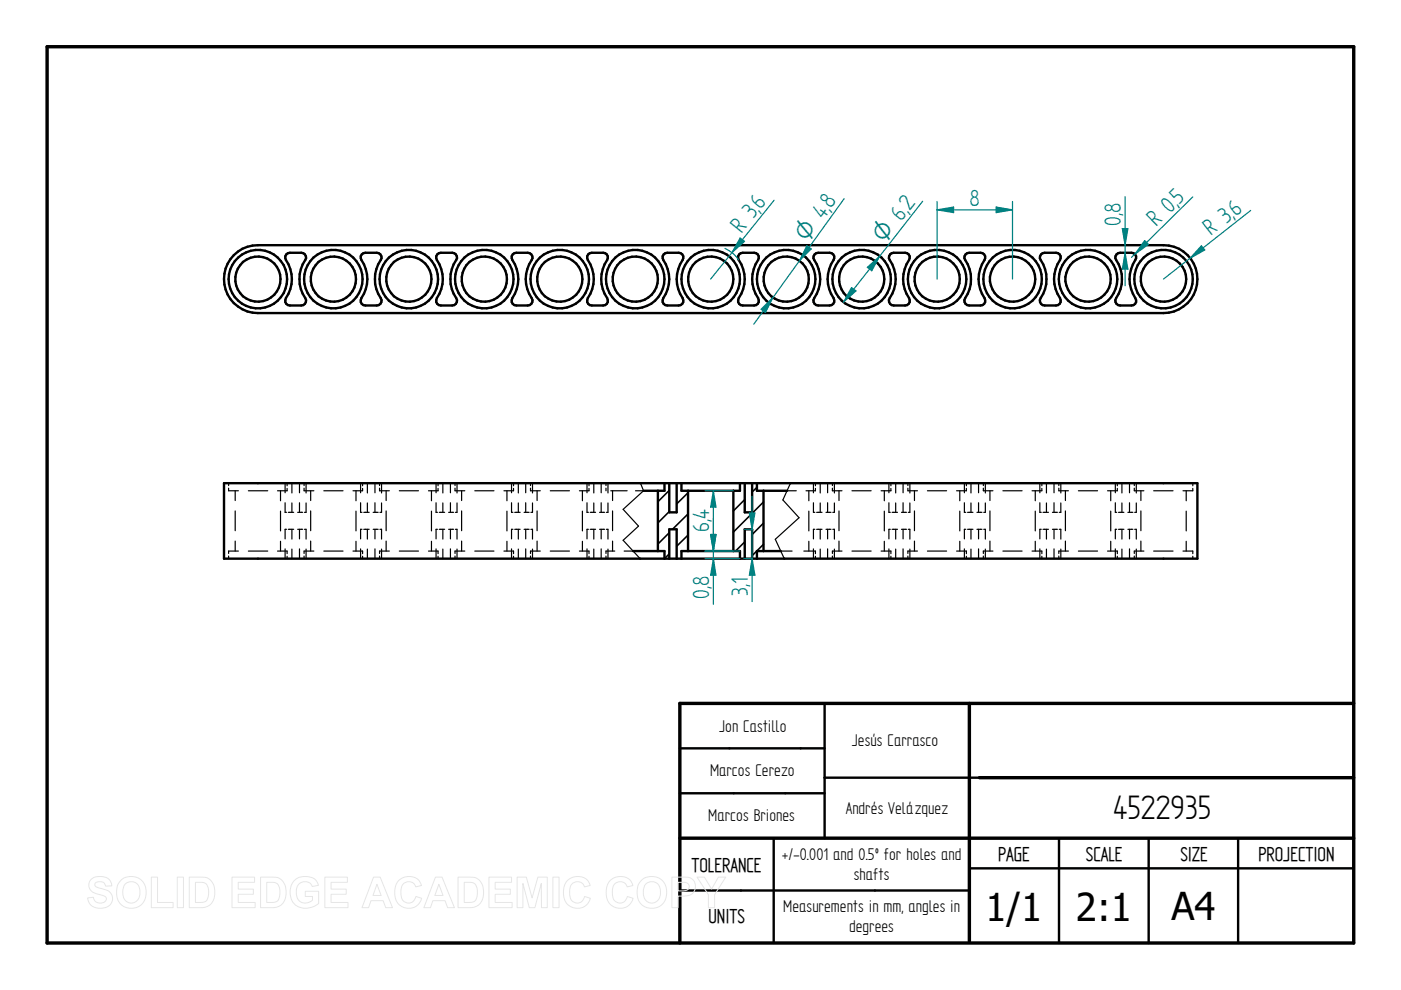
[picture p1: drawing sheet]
<svg xmlns="http://www.w3.org/2000/svg" width="297mm" height="210mm" viewBox="0 0 297 210" stroke-linecap="round" stroke-linejoin="round" font-family="sans-serif">
<path d="M10 9.9h277v190h-277zM205.5 149.1v50.5M287 149.1h-142.9v50.8M144.1 177.7h142.9M207.6 164.9h79.4" fill="none" stroke="#000" stroke-width=".72"/>
<g fill="none" stroke="#000" stroke-width=".51">
<path d="M49.6 54.1a6.9 6.9 0 0 1 5.1-2.1h192a7.2 7.2 0 0 1 7.2 7.2 7.2 7.2 0 0 1-7.2 7.2h-192a7.2 7.2 0 0 1-6.7-4.4 7.2 7.2 0 0 1 1.6-7.9zM60.7 53.9l.8-.3h2.4a.99 .99 0 0 1 .8 1.5 7.6 7.6 0 0 0 .2 8.5 1.02 1.02 0 0 1-1 1.2h-2.4a1.01 1.01 0 0 1-.9-1.6 7.1 7.1 0 0 0 0-8.1l-.1-.8zM76.7 53.9l.8-.3h2.4a.99 .99 0 0 1 .8 1.5 7.6 7.6 0 0 0 .2 8.5 1.02 1.02 0 0 1-1 1.2h-2.4a1.01 1.01 0 0 1-.9-1.6 7.1 7.1 0 0 0 0-8.1l-.1-.8zM92.7 53.9l.8-.3h2.4a.99 .99 0 0 1 .8 1.5 7.6 7.6 0 0 0 .2 8.5 1.02 1.02 0 0 1-1 1.2h-2.4a1.01 1.01 0 0 1-.9-1.6 7.1 7.1 0 0 0 0-8.1l-.1-.8zM108.7 53.9l.8-.3h2.4a.99 .99 0 0 1 .8 1.5 7.4 7.4 0 0 0 .2 8.5 1.02 1.02 0 0 1-1 1.2h-2.4a1.01 1.01 0 0 1-.9-1.6 7.1 7.1 0 0 0 0-8.1l-.1-.8zM124.7 53.9l.8-.3h2.4a.99 .99 0 0 1 .8 1.5 7.1 7.1 0 0 0 0 8.1 1.01 1.01 0 0 1-.8 1.6h-2.4a1.01 1.01 0 0 1-.9-1.6 7.1 7.1 0 0 0 0-8.1l-.1-.8zM140.7 53.9l.8-.3h2.4a.99 .99 0 0 1 .8 1.5 7.1 7.1 0 0 0 0 8.1 1.01 1.01 0 0 1-.8 1.6h-2.4a1.01 1.01 0 0 1-.9-1.6 7.1 7.1 0 0 0 0-8.1l-.1-.8zM156.7 53.9l.8-.3h2.4a.99 .99 0 0 1 .8 1.5 7.1 7.1 0 0 0 0 8.1 1.01 1.01 0 0 1-.8 1.6h-2.4a1.01 1.01 0 0 1-.9-1.6 7.1 7.1 0 0 0 0-8.1l-.1-.8zM172.7 53.9l.8-.3h2.4a.99 .99 0 0 1 .8 1.5 7.1 7.1 0 0 0 0 8.1 1.01 1.01 0 0 1-.8 1.6h-2.4a1.01 1.01 0 0 1-.9-1.6 7.3 7.3 0 0 0-.1-8.5zM188.7 53.9l.8-.3h2.4a.99 .99 0 0 1 .8 1.5 7.1 7.1 0 0 0 0 8.1 1.01 1.01 0 0 1-.8 1.6h-2.4a1.01 1.01 0 0 1-.9-1.6 7.3 7.3 0 0 0-.1-8.5zM204.7 53.9l.8-.3h2.4a.99 .99 0 0 1 .8 1.5 7.1 7.1 0 0 0 0 8.1 1.01 1.01 0 0 1-.8 1.6h-2.4a1.01 1.01 0 0 1-.9-1.6 7.5 7.5 0 0 0-.1-8.5zM220.7 53.9l.8-.3h2.4a.99 .99 0 0 1 .8 1.5 7.1 7.1 0 0 0 0 8.1 1.01 1.01 0 0 1-.8 1.6h-2.4a1.01 1.01 0 0 1-.9-1.6 7.5 7.5 0 0 0-.1-8.5z"/>
<path d="M236.7 53.9l.8-.3h2.4a.96 .96 0 0 1 .9 .5 .96 .96 0 0 1-.1 1 7.6 7.6 0 0 0 .2 8.5 .96 .96 0 0 1-1 1.2h-2.4a1.01 1.01 0 0 1-.9-1.6 7.5 7.5 0 0 0-.1-8.5zM47.5 102.4h206.4v16h-206.4zM134.2 116.8h6.7v1.6M139.5 104.1v12.7M140.9 102.4v1.7h-4.5M141.9 102.4v6.2h1.6v-6.2M141.9 118.4v-6.2h1.6v6.2M145.9 104.1v12.7M155.5 104.1v12.7M156.9 118.4v-1.6h-12.4v1.6M156.9 102.4v1.7h-12.4v-1.7M157.9 102.4v6.2h1.6v-6.2"/>
<path d="M159.5 118.4v-6.2h-1.6v6.2M160.5 102.4v1.7h6.4M161.9 104.1v12.7M165.5 116.8h-5v1.6M144.1 158.7h30.7M174.8 149.1v28.6M144.1 168.2h30.7M164 177.7v22.2M207.6 164.9h-32.8M224.5 177.7v22.2M243.5 177.7v22.2M262.5 177.7v22.2"/>
<path d="M144.1 188.8h61.4M205.5 184.1h81.5"/>
<circle cx="54.7" cy="59.2" r="6.2"/>
<circle cx="54.7" cy="59.2" r="4.8"/>
<circle cx="70.7" cy="59.2" r="6.2"/>
<circle cx="70.7" cy="59.2" r="4.8"/>
<circle cx="86.7" cy="59.2" r="6.2"/>
<circle cx="86.7" cy="59.2" r="4.8"/>
<circle cx="102.7" cy="59.2" r="6.2"/>
<circle cx="102.7" cy="59.2" r="4.8"/>
<circle cx="118.7" cy="59.2" r="6.2"/>
<circle cx="118.7" cy="59.2" r="4.8"/>
<circle cx="134.7" cy="59.2" r="6.2"/>
<circle cx="134.7" cy="59.2" r="4.8"/>
<circle cx="150.7" cy="59.2" r="6.2"/>
<circle cx="150.7" cy="59.2" r="4.8"/>
<circle cx="166.7" cy="59.2" r="6.2"/>
<circle cx="166.7" cy="59.2" r="4.8"/>
<circle cx="182.7" cy="59.2" r="6.2"/>
<circle cx="182.7" cy="59.2" r="4.8"/>
<circle cx="198.7" cy="59.2" r="6.2"/>
<circle cx="198.7" cy="59.2" r="4.8"/>
<circle cx="214.7" cy="59.2" r="6.2"/>
<circle cx="214.7" cy="59.2" r="4.8"/>
<circle cx="230.7" cy="59.2" r="6.2"/>
<circle cx="230.7" cy="59.2" r="4.8"/>
<circle cx="246.7" cy="59.2" r="6.2"/>
<circle cx="246.7" cy="59.2" r="4.8"/>
</g>
<g fill="none" stroke="#000" stroke-width=".34">
<path d="M141.9 104l-2.4 2.4M141.9 108.5l-2.4 2.4M141.9 112.9l-2.4 2.5M141.9 117.4l-1 1M145.9 104.5l-2.4 2.3M145.9 109l-3.3 3.2M145.9 113.5l-2.4 2.3M157.9 105.9l-2.4 2.4M157.9 114.9l-1.9 1.9M160.5 103.3l-1 1M161.9 110.9l-2.4 2.4M161.9 115.4l-2.4 2.4"/>
<path d="M161.9 106.4l-6.4 6.4"/>
</g>
<g fill="none" stroke="#000" stroke-width=".25">
<path d="M48.5 103.5v.6h2M48.5 102.4v.6M48.5 117.9v.5M49.9 104.1v2M49.9 108.3v4.2M49.9 114.7v2.1M50.5 116.8h-2v.5M52.7 116.8h4.1M52.7 104.1h4.1M58.8 116.8h2.1v.6M59.5 104.1v2.1M59.5 108.4v4.2"/>
<path d="M59.5 114.8v2M60.4 106.6v2h.3M60.4 102.4v2.1M60.4 116.4v2M60.7 112.2h-.3v2.1M60.9 103.5v.6h-2.1M60.9 102.4v.6M60.9 117.9v.5M61.1 112.2h1.2M61.1 108.6h1.2M61.9 102.4v2.1M61.9 106.6v2"/>
<path d="M61.9 112.2v2.1M61.9 116.4v2M63.1 112.2h1.1M63.1 108.6h1.1M63.5 102.4v2.1M63.5 106.6v2M63.5 112.2v2.1M63.5 116.4v2M64.5 117.9v.5M64.5 103.5v.6h2M64.5 102.4v.6M64.6 112.2h.3v2.1"/>
<path d="M64.9 106.6v2h-.3M64.9 102.4v2.1M64.9 116.4v2M65.9 104.1v2M65.9 108.3v4.2M65.9 114.7v2.1M66.5 116.8h-2v.5M68.7 116.8h4M68.7 104.1h4M74.8 116.8h2.1v.6M75.5 104.1v2.1M75.5 108.4v4.2"/>
<path d="M75.5 114.8v2M76.5 106.6v2h.2M76.5 102.4v2.1M76.5 116.4v2M76.7 112.2h-.2v2.1M76.9 103.5v.6h-2.1M76.9 117.9v.5M76.9 102.4v.6M77.1 112.2h1.2M77.1 108.6h1.2M77.9 102.4v2.1M77.9 106.6v2"/>
<path d="M77.9 112.2v2.1M77.9 116.4v2M79.1 112.2h1.1M79.1 108.6h1.1M79.5 102.4v2.1M79.5 106.6v2M79.5 112.2v2.1M79.5 116.4v2M80.5 103.5v.6h2M80.5 102.4v.6M80.5 117.9v.5M80.6 112.2h.3v2.1"/>
<path d="M80.9 106.6v2h-.3M80.9 102.4v2.1M80.9 116.4v2M81.9 104.1v2M81.9 108.3v4.2M81.9 114.7v2.1M82.5 116.8h-2v.5M84.7 116.8h4M84.7 104.1h4M90.8 116.8h2.1v.6M91.5 104.1v2.1M91.5 108.4v4.2"/>
<path d="M91.5 114.8v2M92.5 106.6v2h.2M92.5 102.4v2.1M92.5 116.4v2M92.7 112.2h-.2v2.1M92.9 103.5v.6h-2.1M92.9 102.4v.6M92.9 117.9v.5M93.1 112.2h1.2M93.1 108.6h1.2M93.9 102.4v2.1M93.9 106.6v2"/>
<path d="M93.9 112.2v2.1M93.9 116.4v2M95.1 112.2h1.1M95.1 108.6h1.1M95.5 102.4v2.1M95.5 106.6v2M95.5 112.2v2.1M95.5 116.4v2M96.5 117.9v.5M96.5 103.5v.6h2M96.5 102.4v.6M96.6 112.2h.3v2.1"/>
<path d="M96.9 106.6v2h-.3M96.9 102.4v2.1M96.9 116.4v2M97.9 104.1v2M97.9 108.3v4.2M97.9 114.7v2.1M98.5 116.8h-2v.5M100.7 116.8h4M100.7 104.1h4M106.8 116.8h2.1v.6M107.5 104.1v2.1M107.5 108.4v4.2"/>
<path d="M107.5 114.8v2M108.5 106.6v2h.3M108.5 102.4v2.1M108.5 116.4v2M108.8 112.2h-.3v2.1M108.9 117.9v.5M108.9 103.5v.6h-2.1M108.9 102.4v.6M109.1 112.2h1.2M109.1 108.6h1.2M109.9 102.4v2.1M109.9 106.6v2"/>
<path d="M109.9 112.2v2.1M109.9 116.4v2M111.1 112.2h1.1M111.1 108.6h1.1M111.5 102.4v2.1M111.5 106.6v2M111.5 112.2v2.1M111.5 116.4v2M112.5 117.9v.5M112.5 103.5v.6h2.1M112.5 102.4v.6M112.6 112.2h.3v2.1"/>
<path d="M112.9 106.6v2h-.3M112.9 102.4v2.1M112.9 116.4v2M113.9 104.1v2M113.9 108.3v4.2M113.9 114.7v2.1M114.6 116.8h-2.1v.5M116.7 116.8h4M116.7 104.1h4M122.8 116.8h2.1v.6M123.5 104.1v2.1M123.5 108.4v4.2"/>
<path d="M123.5 114.8v2M124.5 106.6v2h.3M124.5 102.4v2.1M124.5 116.4v2M124.8 112.2h-.3v2.1M124.9 117.9v.5M124.9 103.5v.6h-2.1M124.9 102.4v.6M125.1 112.2h1.2M125.1 108.6h1.2M125.9 102.4v2.1M125.9 106.6v2"/>
<path d="M125.9 112.2v2.1M125.9 116.4v2M127.1 112.2h1.1M127.1 108.6h1.1M127.5 102.4v2.1M127.5 106.6v2M127.5 112.2v2.1M127.5 116.4v2M128.5 102.4v.6M128.5 103.5v.6M128.5 117.9v.5M128.6 112.2h.3v2.1"/>
<path d="M128.9 106.6v2h-.3M128.9 102.4v2.1M128.9 116.4v2M129.5 104.1h3.5M129.9 104.1v2M129.9 108.3v4.2M129.9 114.7v2.1M130.3 116.8h-1.8v.5M132.3 116.8h1.9M134.7 104.1h1.7M135.8 102.4l.6 1.7M136.4 104.1l-4.3 3.9 3.3 3.5-3.3 3.1 3.6 3.8"/>
<path d="M165.5 116.8h2.4M166.9 104.1h1.9M167.6 102.4l-1.6 3.6 3.4 3.8-5 4.5 1.9 4.1M170.4 116.8h2.5v.6M171.5 104.1v2.1M171.5 108.4v4.2M171.5 114.8v2M172.5 106.6v2h.3M172.5 102.4v2.1M172.5 116.4v2M172.8 112.2h-.3v2.1M172.9 103.5v.6h-2"/>
<path d="M172.9 102.4v.6M172.9 117.9v.5M173.1 112.2h1.2M173.1 108.6h1.2M173.9 102.4v2.1M173.9 106.6v2M173.9 112.2v2.1M173.9 116.4v2M175.1 112.2h1.1M175.1 108.6h1.1M175.5 102.4v2.1M175.5 106.6v2"/>
<path d="M175.5 112.2v2.1M175.5 116.4v2M176.5 103.5v.6h2M176.5 102.4v.6M176.5 117.9v.5M176.6 112.2h.3v2.1M176.9 106.6v2h-.3M176.9 102.4v2.1M176.9 116.4v2M177.9 104.1v2M177.9 108.3v4.2M177.9 114.7v2.1"/>
<path d="M178.5 116.8h-2v.5M180.6 116.8h4.1M180.6 104.1h4.1M186.8 116.8h2.1v.6M187.5 104.1v2.1M187.5 108.4v4.2M187.5 114.8v2M188.5 106.6v2h.3M188.5 102.4v2.1M188.5 116.4v2M188.8 112.2h-.3v2.1M188.9 103.5v.6h-2.1"/>
<path d="M188.9 102.4v.6M188.9 117.9v.5M189.1 112.2h1.2M189.1 108.6h1.2M189.9 112.2v2.1M189.9 116.4v2M189.9 102.4v2.1M189.9 106.6v2M191.1 112.2h1.1M191.1 108.6h1.1M191.5 112.2v2.1M191.5 116.4v2"/>
<path d="M191.5 102.4v2.1M191.5 106.6v2M192.5 117.9v.5M192.5 103.5v.6h2M192.5 102.4v.6M192.6 112.2h.3v2.1M192.9 106.6v2h-.3M192.9 102.4v2.1M192.9 116.4v2M193.9 104.1v2M193.9 108.3v4.2M193.9 114.7v2.1"/>
<path d="M194.5 116.8h-2v.5M196.6 116.8h4.1M196.6 104.1h4.1M202.8 116.8h2.1v.6M203.5 104.1v2.1M203.5 108.4v4.2M203.5 114.8v2M204.5 116.4v2M204.5 106.6v2h.3M204.5 102.4v2.1M204.8 112.2h-.3v2.1M204.9 117.9v.5"/>
<path d="M204.9 103.5v.6h-2.1M204.9 102.4v.6M205.1 112.2h1.2M205.1 108.6h1.2M205.9 112.2v2.1M205.9 116.4v2M205.9 102.4v2.1M205.9 106.6v2M207.1 112.2h1.1M207.5 112.2v2.1M207.5 116.4v2M207.5 102.4v2.1"/>
<path d="M207.5 106.6v2M208.2 108.6h-1.1M208.5 117.9v.5M208.5 103.5v.6h2M208.5 102.4v.6M208.6 112.2h.3v2.1M208.9 116.4v2M208.9 106.6v2h-.3M208.9 102.4v2.1M209.9 104.1v2M209.9 108.3v4.2M209.9 114.7v2.1"/>
<path d="M210.5 116.8h-2v.5M212.6 116.8h4.1M212.6 104.1h4.1M218.8 116.8h2.1v.6M219.5 104.1v2.1M219.5 108.4v4.2M219.5 114.8v2M220.5 106.6v2h.3M220.5 102.4v2.1M220.5 116.4v2M220.8 112.2h-.3v2.1M220.9 117.9v.5"/>
<path d="M220.9 103.5v.6h-2.1M220.9 102.4v.6M221.1 108.6h1.2M221.1 112.2h1.2M221.9 112.2v2.1M221.9 116.4v2M221.9 102.4v2.1M221.9 106.6v2M223.1 112.2h1.1M223.1 108.6h1.1M223.5 112.2v2.1M223.5 116.4v2"/>
<path d="M223.5 102.4v2.1M223.5 106.6v2M224.5 117.9v.5M224.5 103.5v.6h2M224.5 102.4v.6M224.6 112.2h.3v2.1M224.9 106.6v2h-.3M224.9 102.4v2.1M224.9 116.4v2M225.9 104.1v2M225.9 108.3v4.2M225.9 114.7v2.1"/>
<path d="M226.5 116.8h-2v.5M228.6 116.8h4.1M228.6 104.1h4.1M234.8 116.8h2.1v.6M235.5 104.1v2.1M235.5 108.4v4.2M235.5 114.8v2M236.5 106.6v2h.3M236.5 102.4v2.1M236.5 116.4v2M236.8 112.2h-.3v2.1M236.9 117.9v.5"/>
<path d="M236.9 103.5v.6h-2.1M236.9 102.4v.6M237.1 112.2h1.2M237.1 108.6h1.2M237.9 112.2v2.1M237.9 116.4v2M237.9 102.4v2.1M237.9 106.6v2M239.1 112.2h1.1M239.1 108.6h1.1M239.5 112.2v2.1M239.5 116.4v2"/>
<path d="M239.5 102.4v2.1M239.5 106.6v2M240.5 117.9v.5M240.5 103.5v.6h2M240.5 102.4v.6M240.6 112.2h.3v2.1M240.9 106.6v2h-.3M240.9 102.4v2.1M240.9 116.4v2M241.9 104.1v2M241.9 108.3v4.2M241.9 114.7v2.1"/>
<path d="M242.5 116.8h-2v.5M244.6 116.8h4.1M244.6 104.1h4.1M250.8 116.8h2.1v.6M251.5 104.1v2.1M251.5 108.4v4.2M251.5 114.8v2M252.9 117.9v.5M252.9 103.5v.6h-2.1M252.9 102.4v.6"/>
</g>
<path d="M254.7 52.1l.7 .9-3.1 1.7zM265.2 44.6l-18.5 14.6" fill="none" stroke="#008080" stroke-width=".25"/>
<path d="M254.7 52.1l.7 .9-3.1 1.7z" fill="#008080"/>
<path d="M242.7 51l.8 .8-2.9 2.1zM252.9 41.7l-13 12.9" fill="none" stroke="#008080" stroke-width=".25"/>
<path d="M242.7 51l.8 .8-2.9 2.1z" fill="#008080"/>
<path d="M238.5 53.6l.6 3.5h-1.1z" fill="none" stroke="#008080" stroke-width=".25"/>
<path d="M238.5 53.6l.6 3.5h-1.1z" fill="#008080"/>
<path d="M238 48.5h1.1l-.6 3.5z" fill="none" stroke="#008080" stroke-width=".25"/>
<path d="M238 48.5h1.1l-.6 3.5z" fill="#008080"/>
<path d="M198.7 42.7v16.5M211.2 43.9l3.5 .6-3.5 .6zM214.7 42.7v16.5M238.5 41.7v18.9" fill="none" stroke="#008080" stroke-width=".25"/>
<path d="M211.2 43.9l3.5 .6-3.5 .6z" fill="#008080"/>
<path d="M198.7 44.5l3.5-.6v1.2z" fill="none" stroke="#008080" stroke-width=".25"/>
<path d="M198.7 44.5l3.5-.6v1.2z" fill="#008080"/>
<path d="M195.6 42.7l-16.7 21.4M198.7 44.5h16M180.5 61l1 .7-2.6 2.4z" fill="none" stroke="#008080" stroke-width=".25"/>
<path d="M180.5 61l1 .7-2.6 2.4z" fill="#008080"/>
<path d="M183.9 56.7l2.6-2.4-1.7 3.1z" fill="none" stroke="#008080" stroke-width=".25"/>
<path d="M183.9 56.7l2.6-2.4-1.7 3.1z" fill="#008080"/>
<path d="M179 42.1l-19.2 26.6M163.9 63.1l-1.6 3.2-.9-.7z" fill="none" stroke="#008080" stroke-width=".25"/>
<path d="M161.4 65.6l2.5-2.5-1.6 3.2z" fill="#008080"/>
<path d="M171.1 52.1l.9 .7-2.5 2.5z" fill="none" stroke="#008080" stroke-width=".25"/>
<path d="M171.1 52.1l.9 .7-2.5 2.5z" fill="#008080"/>
<path d="M153.7 52.7a6.5 6.5 0 0 1 2.9 2.4M156.9 50.5l1 .7-2.7 2.4zM164.1 42.5l-13.4 16.7" fill="none" stroke="#008080" stroke-width=".25"/>
<path d="M156.9 50.5l1 .7-2.7 2.4z" fill="#008080"/>
<path d="M149.5 116.8h6M149.5 104.1h6M150.7 113.3h1.1l-.5 3.5z" fill="none" stroke="#008080" stroke-width=".25"/>
<path d="M150.7 113.3h1.1l-.5 3.5z" fill="#008080"/>
<path d="M151.3 104.1l.5 3.4h-1.1z" fill="none" stroke="#008080" stroke-width=".25"/>
<path d="M151.3 104.1l.5 3.4h-1.1z" fill="#008080"/>
<path d="M151.3 104.1v12.7M157.7 112.2h1.8M157.7 118.4h1.8M158.9 108.8h1.2l-.6 3.4z" fill="none" stroke="#008080" stroke-width=".25"/>
<path d="M158.9 108.8h1.2l-.6 3.4z" fill="#008080"/>
<path d="M159.5 118.4l.6 3.6h-1.2z" fill="none" stroke="#008080" stroke-width=".25"/>
<path d="M159.5 118.4l.6 3.6h-1.2z" fill="#008080"/>
<path d="M149.5 118.4h7.4M149.5 116.8h7.4M151.3 118.4l.5 3.6h-1.1zM159.5 105.2v22.4" fill="none" stroke="#008080" stroke-width=".25"/>
<path d="M151.3 118.4l.5 3.6h-1.1z" fill="#008080"/>
<path d="M150.7 113.3h1.1l-.5 3.5z" fill="none" stroke="#008080" stroke-width=".25"/>
<path d="M150.7 113.3h1.1l-.5 3.5z" fill="#008080"/>
<path d="M151.3 109.9v18.2" fill="none" stroke="#008080" stroke-width=".25"/>
<g fill="none" stroke="#e6e6e6" stroke-width=".21">
<path d="M19.3 186.5a3.1 3.1 0 0 1 4 .2l.4 1.1-1.3 .1a1.28 1.28 0 0 0-1-1 1.28 1.28 0 0 0-1.3 .5v.4a5.6 5.6 0 0 0 2.5 .9 1.98 1.98 0 0 1 1.2 2.4 1.98 1.98 0 0 1-2.2 1.5 2.48 2.48 0 0 1-3-2.2l1.2-.2a1.44 1.44 0 0 0 1.3 1.3 1.44 1.44 0 0 0 1.5-.9 1.18 1.18 0 0 0-1.4-.9 2.36 2.36 0 0 1-2.4-2l.1-.7zM25.8 186.5a3.3 3.3 0 0 1 3.9-.1 3.3 3.3 0 0 1 1.2 3.8 3.2 3.2 0 0 1-3.8 2.3 3.2 3.2 0 0 1-2.4-3.8 3 3 0 0 1 1.1-2.2zM26.5 187.5a1.87 1.87 0 0 1 2.2-.4 1.87 1.87 0 0 1 1 2.1 1.87 1.87 0 0 1-1.8 2.3 1.87 1.87 0 0 1-1.9-2.3l.1-.8zM32.1 186h1.3v5.3h3.3v1.1h-4.6zM37.6 186h1.3v6.4h-1.3zM40.1 186h2.4a2.79 2.79 0 0 1 3 3.3 2.79 2.79 0 0 1-2.9 3.1h-2.5zM41.4 187.1a2.64 2.64 0 0 1 2.5 .5 3.3 3.3 0 0 1-.3 3.5l-.8 .2h-1.4zM49.2 186h4.8v1.1h-3.5v1.4h3.2v1.1h-3.2v1.7h3.6v1.1h-4.9zM55.2 186h2.4a2.79 2.79 0 0 1 3.1 3.3 2.79 2.79 0 0 1-3 3.1h-2.5zM56.6 187.1a2.64 2.64 0 0 1 2.4 .5 3.3 3.3 0 0 1-.3 3.5l-.8 .2h-1.3zM62.3 186.8a3.6 3.6 0 0 1 4.6-.2l.6 1.1-1.3 .3a1.8 1.8 0 0 0-2.2-1 1.8 1.8 0 0 0-1.2 2.1 2.01 2.01 0 0 0 1.1 2.2 2.01 2.01 0 0 0 2.3-.4v-.8h-1.5v-1.1h2.9v2.6a3.8 3.8 0 0 1-5.5-.3 4 4 0 0 1 .2-4.5zM68.9 186h4.8v1.1h-3.5v1.4h3.2v1.1h-3.2v1.7h3.6v1.1h-4.9z"/>
<path d="M79.2 186h1.4l2.6 6.4h-1.4l-.6-1.4h-2.5l-.6 1.4h-1.4zM79.9 187.5l.9 2.4h-1.7zM84.5 186.7a2.87 2.87 0 0 1 4.9 1l-1.3 .3a1.6 1.6 0 0 0-1.8-1 1.6 1.6 0 0 0-1.3 1.7 2.19 2.19 0 0 0 1.3 2.7 1.55 1.55 0 0 0 1.9-1.3l1.2 .4a2.93 2.93 0 0 1-3.4 2 2.93 2.93 0 0 1-2.3-3.3v-.6a3.2 3.2 0 0 1 .8-1.9zM92.3 186h1.4l2.6 6.4h-1.4l-.5-1.4h-2.6l-.5 1.4h-1.4zM93 187.5l.9 2.4h-1.7zM97.1 186h2.4a2.79 2.79 0 0 1 3 3.3 2.79 2.79 0 0 1-2.9 3.1h-2.5zM98.4 187.1a2.64 2.64 0 0 1 2.4 .5 3.3 3.3 0 0 1-.2 3.5l-.9 .2h-1.3zM103.7 186h4.8v1.1h-3.5v1.4h3.2v1.1h-3.2v1.7h3.6v1.1h-4.9zM109.6 186h2l1.2 4.4 1.2-4.4h2v6.4h-1.2v-5.1l-1.4 5.1h-1.2l-1.3-5.1v5.1h-1.3zM117.2 186h1.3v6.4h-1.3zM120.3 186.7a2.87 2.87 0 0 1 4.8 1l-1.2 .3a1.6 1.6 0 0 0-1.9-1 1.6 1.6 0 0 0-1.2 1.7 2.19 2.19 0 0 0 1.3 2.7 1.55 1.55 0 0 0 1.8-1.3l1.3 .4a2.93 2.93 0 0 1-3.5 2 2.93 2.93 0 0 1-2.2-3.3v-.6a3.2 3.2 0 0 1 .8-1.9zM129.3 186.7a2.87 2.87 0 0 1 4.9 1l-1.2 .3a1.6 1.6 0 0 0-1.9-1 1.6 1.6 0 0 0-1.3 1.7 2.19 2.19 0 0 0 1.3 2.7 1.55 1.55 0 0 0 1.9-1.3l1.2 .4a2.93 2.93 0 0 1-3.4 2 2.93 2.93 0 0 1-2.3-3.3l.1-.6a3.2 3.2 0 0 1 .7-1.9z"/>
<path d="M136.2 186.5a3.3 3.3 0 0 1 3.9-.1 3.3 3.3 0 0 1 1.1 3.8 3.2 3.2 0 0 1-3.7 2.3 3.2 3.2 0 0 1-2.4-3.8 3 3 0 0 1 1.1-2.2zM136.9 187.5a1.87 1.87 0 0 1 2.2-.4 1.87 1.87 0 0 1 .9 2.1 1.87 1.87 0 0 1-1.8 2.3 1.87 1.87 0 0 1-1.8-2.3l.1-.8zM142.4 186h2.1a2.5 2.5 0 0 1 2.7 1 2.08 2.08 0 0 1-.1 2.2 2.08 2.08 0 0 1-2.1 .8h-1.2v2.4h-1.4zM143.8 187.1h.6a1.28 1.28 0 0 1 1.7 .9 1.22 1.22 0 0 1-1.6 .9h-.7zM147.8 186h1.5l1.6 2.5 1.4-2.5h1.6l-2.4 3.7v2.7h-1.3v-2.7z"/>
</g>
<g font-size="8.1">
<text x="236" y="173.7">4522935</text>
<text x="208.9" y="195.3">1/1</text>
<text x="228.1" y="195.3">2:1</text>
<text x="248.4" y="195.1">A4</text>
</g>
<g font-size="5.6" fill="#008080">
<text x="161.3" y="44.6" transform="rotate(-51 161.3 44.6)">6</text>
<text x="176.2" y="44.4" transform="rotate(-54 176.2 44.4)">8</text>
<text x="192.9" y="44.8" transform="rotate(-52 192.9 44.8)">2</text>
<text x="205.6" y="43.6">8</text>
<text x="237.7" y="47.8" transform="rotate(-90 237.7 47.8)">0,8</text>
<text x="250" y="43.4" transform="rotate(-45 250 43.4)">5</text>
<text x="262" y="46" transform="rotate(-38 262 46)">6</text>
<text x="157.2" y="49.7" transform="rotate(-51 157.2 49.7)">R 3,</text>
<text x="245.1" y="48.2" transform="rotate(-45 245.1 48.2)">R 0,</text>
<text x="256.7" y="50.1" transform="rotate(-38 256.7 50.1)">R 3,</text>
<text x="150.4" y="112.9" transform="rotate(-90 150.4 112.9)">6,4</text>
<text x="150.4" y="126.9" transform="rotate(-90 150.4 126.9)">0,8</text>
<text x="158.6" y="126.3" transform="rotate(-90 158.6 126.3)">3,1</text>
</g>
<g font-size="5.4" fill="#008080">
<text x="171.2" y="51.5" transform="rotate(-54 171.2 51.5)">O 4,</text>
<text x="187.4" y="51.7" transform="rotate(-52 187.4 51.7)">O 6,</text>
</g>
<g font-size="4.8">
<text x="146.6" y="184.8">TOLERANCE</text>
<text x="211.6" y="182.5">PAGE</text>
<text x="230.2" y="182.5">SCALE</text>
<text x="250.3" y="182.5">SIZE</text>
<text x="266.8" y="182.5">PROJECTION</text>
<text x="150.2" y="195.8">UNITS</text>
</g>
<g font-size="4.1">
<text x="152.5" y="155.1">Jon Castillo</text>
<text x="180.6" y="158.2">Jesús Carrasco</text>
<text x="150.5" y="164.5">Marcos Cerezo</text>
<text x="179.3" y="172.6">Andrés Velázquez</text>
<text x="150.2" y="174.1">Marcos Briones</text>
<text x="165.8" y="182.4">+/-0.001 and 0.5º for holes and</text>
<text x="181" y="186.6">shafts</text>
<text x="166.1" y="193.5">Measurements in mm, angles in</text>
<text x="180" y="197.6">degrees</text>
</g>
</svg>
